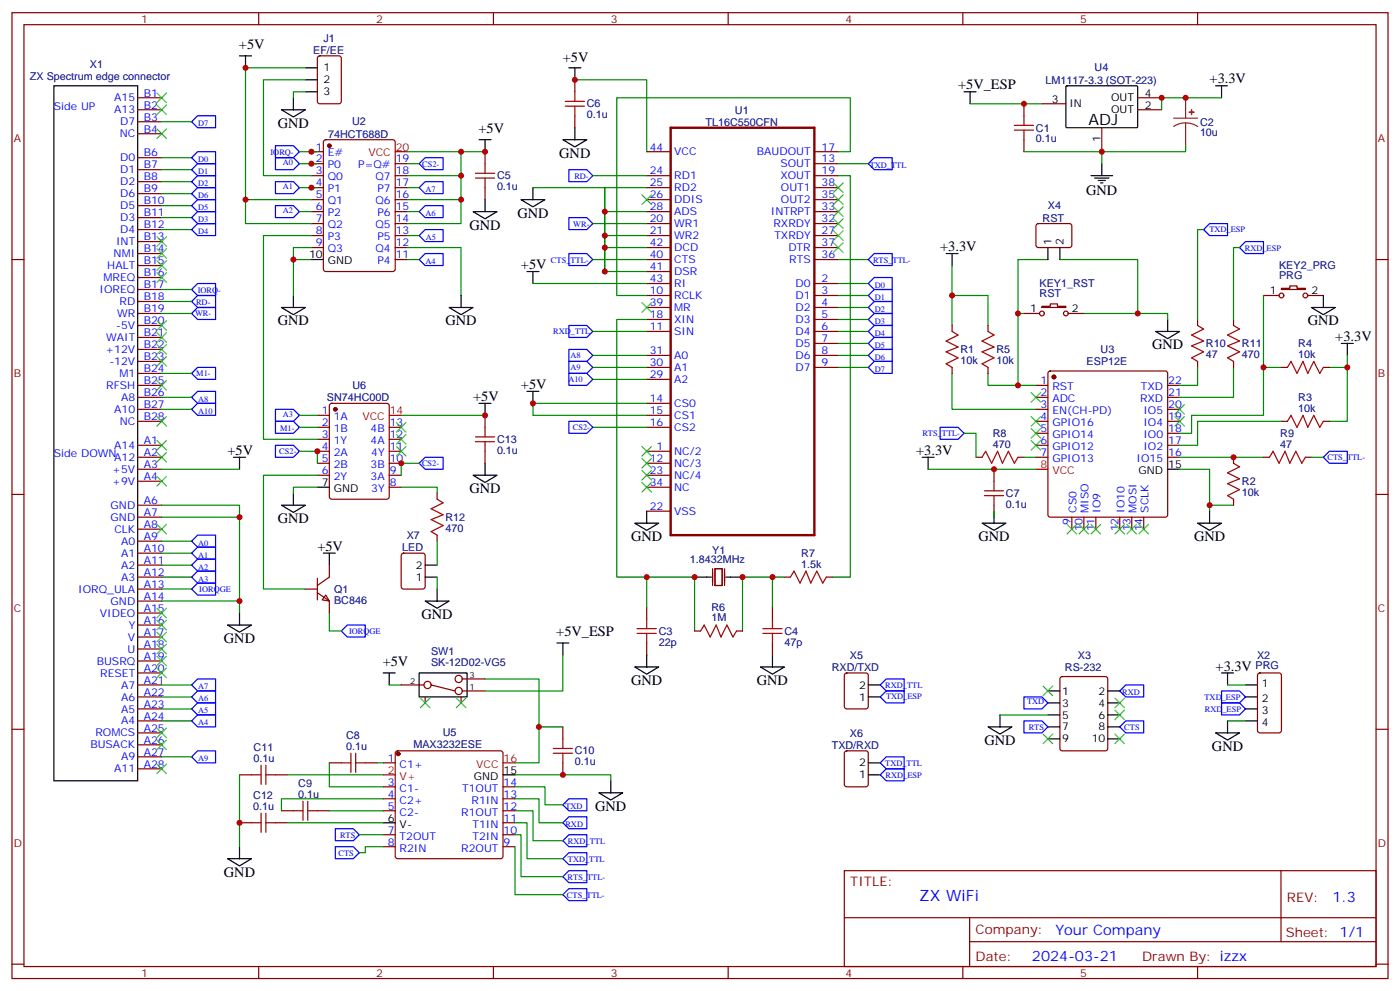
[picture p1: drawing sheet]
<svg xmlns="http://www.w3.org/2000/svg" width="412mm" height="292mm" viewBox="0 0 412 292" stroke-linecap="round" stroke-linejoin="round" font-family="sans-serif">
<g fill="none" stroke="#870000" stroke-width=".35">
<path d="M3.5 3.7h405.4v284.4h-405.4zM7.1 7.3h398.2v277.3h-398.2zM76.2 3.7v3.6M93.7 16.6l.5-.2h5.6l.7 .5v12.9l-.4 .7-5.9 .1-.7-.5v-13zM145.3 3.7v3.6M214.5 3.7v3.6M283.6 3.7v3.6M352.8 3.7v3.6M40.6 28.8h7M40.6 32.3h7M40.6 35.8h7M40.6 39.4h7"/>
<path d="M169.3 23.5v3.5M169.3 34.1v3.5M301.6 30.6v3.5M306.9 30.6h7.1M324.6 37.6v7.1M335.1 28.8h7.1M335.1 32.3h7.1M40.6 46.4h7M40.6 50h7M40.6 53.5h7M40.6 57h7M91.7 44.7h3.5"/>
<path d="M91.7 51.7h3.5M91.7 55.2h3.5M91.7 58.8h3.5M91.7 48.2h3.5M95.5 41.3l.5-.2h19.7l.7 .5v37.6l-.4 .7h-20l-.7-.4-.1-37.7zM116.4 51.7h3.5M116.4 55.2h3.5M116.4 58.8h3.5M116.4 48.2h3.5M142.9 44.7v3.5M142.9 55.2v3.6M190.5 44.7h7.1"/>
<path d="M190.5 51.7h7.1M190.5 55.2h7.1M190.5 58.8h7.1M239.9 44.7h7M239.9 51.7h7M239.9 55.2h7M239.9 58.8h7M239.9 48.2h7M301.6 41.1v3.6M3.5 76.4h3.6M40.6 60.5h7M40.6 64.1h7"/>
<path d="M40.6 67.6h7M40.6 71.1h7M40.6 74.6h7M40.6 78.2h7M91.7 62.3h3.5M91.7 65.8h3.5M91.7 69.4h3.5M91.7 72.9h3.5M116.4 76.4h3.5M116.4 62.3h3.5M116.4 65.8h3.5M116.4 69.4h3.5"/>
<path d="M116.4 72.9h3.5M190.5 76.4h7.1M190.5 62.3h7.1M190.5 65.8h7.1M190.5 69.4h7.1M190.5 72.9h7.1M190.5 79.9h7.1M239.9 76.4h7M239.9 62.3h7M239.9 65.8h7M239.9 69.4h7M239.9 72.9h7"/>
<path d="M305.4 66l.5-.2 9.4 .1 .4 .6v6l-.7 .4-9.4-.1-.4-.6v-5.7zM405.3 76.4h3.6M40.6 81.7h7M40.6 85.2h7M40.6 88.8h7M40.6 92.3h7M40.6 95.8h7M40.6 99.3h7M190.5 83.5h7.1M190.5 87h7.1M190.5 90.5h7.1M190.5 94.1h7.1"/>
<path d="M190.5 97.6h7.1M239.9 83.5h7M239.9 87h7M239.9 90.5h7M239.9 94.1h7M239.9 97.6h7M280.5 95.8v1.8M291 95.8v1.8M301.6 92.3h4.6M306.9 90.2h2.5v-.7h2.1v.7h2.5v.3h-7.1zM314.7 92.3h4.6M352.8 94.1v1.7"/>
<path d="M363.4 94.1v1.7M372.2 87h4.6M377.5 84.9h2.4v-.7h2.2v.7h2.4v.3h-7zM385.2 87h4.6M40.6 102.9h7M40.6 106.4h7M40.6 109.9h7M40.6 113.5h7M40.6 117h7M97.2 119l.5-.3h16.2l.7 .5 .1 27.1-.5 .6-16.5 .1-.6-.5-.1-27zM190.5 104.6h7.1M190.5 108.2h7.1"/>
<path d="M190.5 111.7h7.1M190.5 118.7h7.1M239.9 104.6h7M239.9 108.2h7M239.9 101.1h7M280.5 108.2v1.7M291 108.2v1.7M305.2 113.5h3.5M305.2 117h3.5M308.9 109.4l.5-.2h33.9l.5 .2 .2 .5v41.7l-.3 .5-.4 .2h-33.9l-.5-.3-.2-.4v-41.7zM344 113.5h3.5M344 117h3.5"/>
<path d="M352.8 106.4v1.8M363.4 106.4v1.8M377.5 108.2h1.7M389.8 108.2h1.8M40.6 120.5h7M40.6 124h7M40.6 131.1h7M40.6 134.6h7M40.6 138.1h7M93.5 122.3h3.5M93.5 125.8h3.5M93.5 132.9h3.5"/>
<path d="M93.5 136.4h3.5M93.5 139.9h3.5M93.5 129.3h3.5M114.7 125.8h3.5M114.7 132.9h3.5M114.7 136.4h3.5M114.7 139.9h3.5M114.7 129.3h3.5M142.9 122.3v3.5M142.9 132.9v3.5M190.5 122.3h7.1M190.5 125.8h7.1"/>
<path d="M190.5 132.9h7.1M190.5 136.4h7.1M190.5 139.9h7.1M287.5 134.6h1.8M292.8 138.1v3.6M299.9 134.6h1.7M305.2 120.5h3.5M305.2 124h3.5M305.2 131.1h3.5M305.2 134.6h3.5M305.2 127.6h3.5M344 120.5h3.5"/>
<path d="M344 124h3.5M344 131.1h3.5M344 134.6h3.5M344 127.6h3.5M363.4 134.6v1.8M372.2 134.6h1.7M377.5 124h1.7M384.5 134.6h1.8M389.8 124h1.8M3.5 145.6h3.6M40.6 141.7h7M40.6 148.7h7"/>
<path d="M40.6 152.3h7M40.6 155.8h7M40.6 159.3h7M114.7 143.4h3.5M128.8 145.2v1.8M128.8 157.6v1.7M190.5 143.4h7.1M190.5 150.5h7.1M292.8 148.7v3.6M315.7 152.3v3.5M319.3 152.3v3.5M322.8 152.3v3.5"/>
<path d="M329.8 152.3v3.5M333.4 152.3v3.5M336.9 152.3v3.5M363.4 147v1.7M405.3 145.6h3.6M40.6 162.8h7M40.6 166.4h7M40.6 169.9h7M40.6 173.4h7M40.6 177h7M90 173.4h3.5M93.5 174.5l3.5 2.5v3.5"/>
<path d="M93.5 170.3v6.3M96 175.2l1 1.8-2.1-.4zM97 166.4v3.5l-3.5 2.5M118.4 163l.5-.2h5.6l.7 .5v9.4l-.4 .7h-5.9l-.7-.4v-9.5zM190.5 178.7v3.5M209.9 167.4v5M210.6 167.4h2.1v5h-2.1zM213.4 167.4v5M227.5 178.7v3.5M231.1 169.9h1.7M243.4 169.9h1.8M40.6 180.5h7"/>
<path d="M40.6 184h7M40.6 187.5h7M40.6 191.1h7M40.6 194.6h7M40.6 198.1h7M136.2 199.9h6.7M190.5 189.3v3.5M204.6 185.8h1.8M217 185.8h1.7M227.5 189.3v3.5M248.9 198.3l.5-.2h5.7l.6 .5 .1 9.4-.5 .6-5.9 .1-.6-.5-.1-9.4zM312.4 199.4l.5-.2h12.7l.7 .4v20.7l-.4 .7-13 .1-.6-.5-.1-20.7z"/>
<path d="M370.7 198.3l.4-.2h5.7l.6 .5 .1 16.5-.5 .6-5.9 .1-.6-.5-.1-16.5zM3.5 214.7h3.6M40.6 201.6h7M40.6 205.2h7M40.6 208.7h7M40.6 212.2h7M40.6 215.8h7M40.6 219.3h7M118.2 201.6h6.7M125.2 205.2v1.7M127 201.6l7.1 1.8M135.8 205.2v1.7"/>
<path d="M136.2 203.4h6.7M165.8 214v3.5M405.3 214.7h3.6M40.6 222.8h7M40.6 226.3h7M70.6 228.1h3.5M81.1 228.1h3.6M82.9 238.7h3.5M93.5 238.7h3.5M97 224.6h3.5M107.6 224.6h3.5M112.9 224.6h3.5"/>
<path d="M112.9 231.6h3.5M112.9 235.2h3.5M112.9 238.7h3.5M116.7 221.3l.4-.2h30.4l.5 .2 .2 .5v30.3l-.3 .5-.4 .2h-30.4l-.5-.2-.2-.5v-30.3zM148.2 231.6h3.5M148.2 235.2h3.5M148.2 238.7h3.5M165.8 224.6v3.5M248.9 221.3l.5-.2h5.7l.6 .4 .1 9.4-.5 .7h-5.9l-.6-.4-.1-9.4zM70.6 242.2h3.5M81.1 242.2h3.6M112.9 245.7h3.5"/>
<path d="M112.9 249.3h3.5M148.2 245.7h3.5M148.2 249.3h3.5M148.2 242.2h3.5M248.7 256.3h156.6v28.3h-156.6zM377.3 256.4v20.8M248.7 270.2h156.5M285.6 277.2h119.6M285.6 270.2v14.1M3.5 283.8h3.6M76.2 284.6v3.5M145.3 284.6v3.5"/>
<path d="M214.5 284.6v3.5M283.6 284.6v3.5M352.8 284.6v3.5M405.3 283.8h3.6"/>
<circle cx="306.9" cy="92.3" r=".71"/>
<circle cx="314" cy="92.3" r=".71"/>
<circle cx="377.5" cy="87" r=".71"/>
<circle cx="384.5" cy="87" r=".71"/>
<circle cx="135.1" cy="199.9" r="1.06"/>
<circle cx="125.9" cy="201.6" r="1.06"/>
<circle cx="135.1" cy="203.4" r="1.06"/>
</g>
<path d="M197.6 37.6h42.3v120h-42.3z" fill="none" stroke="#870000" stroke-width=".71"/>
<g fill="none" stroke="#000" stroke-width=".35">
<path d="M70.6 16.4h3.5M72.3 16.4v3.6M90 20h3.5M167.6 20h3.5M169.3 20v3.5M15.9 25.3h24.7v204.6h-24.7zM82.9 32.3h7.1l-3.6 2.1zM86.4 28.8v3.5M90 27h3.5M90 23.5h3.5M169.3 37.6v3.5M284 27h3.5"/>
<path d="M285.8 27v3.6M314 25.4l.3-.1h20.7l.1 .3v11.8l-.3 .2-20.7-.1-.1-.2zM358.1 25.3h3.5M359.8 25.3v3.5M141.1 41.1h3.5M142.9 41.1v3.6M142.9 58.8v3.5M153.5 58.8h7l-3.5 2.1zM157 55.2v3.6M165.8 41.1h7.1l-3.6 2.2zM321.4 51.7h6.3M322.4 52.4h4.3"/>
<path d="M323.5 53.1h2.1M324.2 53.8h.7M324.6 48.2v3.5M91.7 76.4h3.5M139.3 62.3h7.1l-3.5 2.1zM155.2 79.9h3.5M157 79.9v3.6M278.7 74.6h3.5M280.5 74.6v3.6M308.7 72.9v3.5M312.2 72.9v3.5M82.9 90.5h7.1l-3.6 2.1z"/>
<path d="M86.4 87v3.5M132.3 90.5h7l-3.5 2.1zM135.8 87v3.5M340.4 97.6h7.1l-3.5 2.1zM344 94.1v3.5M386.3 90.5h7l-3.5 2.1zM389.8 87v3.5M141.1 118.7h3.5M142.9 118.7v3.6M155.2 115.2h3.5M157 115.2v3.5M395.1 101.1h3.5"/>
<path d="M396.9 101.1v3.5M68.8 134.6h3.5M70.6 134.6v3.5M139.3 139.9h7.1l-3.5 2.1zM142.9 136.4v3.5M271.6 134.6h3.6M273.4 134.6v3.5M344 138.1h3.5M82.9 148.7h7.1l-3.6 2.1zM86.4 145.2v3.5M93.5 143.4h3.5M187 154h7l-3.5 2.1z"/>
<path d="M190.5 150.5v3.5M289.3 154h7l-3.5 2.1zM292.8 150.5v3.5M352.8 154h7l-3.5 2.1zM356.3 150.5v3.5M95.2 162.8h3.6M97 162.8v3.6M125.2 177h7.1l-3.5 2.1zM125.2 169.9h3.6M125.2 166.4h3.6M128.8 173.4v3.6M204.6 169.9h4.9"/>
<path d="M213.8 169.9h4.9M67 184h7.1l-3.5 2.1zM70.6 180.5v3.5M112.9 198.1h3.5M114.7 198.1v3.5M123.5 198.1h14.1v7.1h-14.1zM164 189.3h3.6M165.8 189.3v3.5M187 196.4h7l-3.5 2.1zM190.5 192.8v3.6M224 196.4h7.1l-3.6 2.1zM227.5 192.8v3.6"/>
<path d="M359.8 198.1h3.6M361.6 198.1v3.5M255.8 201.6h3.5M255.8 205.2h3.5M291 214h7.1l-3.5 2.1zM294.6 210.5v3.5M308.7 203.4h3.5M308.7 206.9h3.5M308.7 210.5h3.5M308.7 214h3.5M308.7 217.5h3.5M326.3 203.4h3.5"/>
<path d="M326.3 206.9h3.5M326.3 210.5h3.5M326.3 214h3.5M326.3 217.5h3.5M358.1 215.8h7l-3.5 2.1zM361.6 212.2v3.6M366.9 201.6h3.5M366.9 205.2h3.5M366.9 208.7h3.5M366.9 212.2h3.5M148.2 228.1h3.5M176.4 233.4h7l-3.5 2.1z"/>
<path d="M179.9 229.9v3.5M255.8 228.1h3.5M255.8 224.6h3.5M67 252.8h7.1l-3.5 2.1zM70.6 249.3v3.5M112.9 242.2h3.5"/>
</g>
<g fill="none" stroke="#008700" stroke-width=".35">
<path d="M90 20h-17.7v38.8h19.4M47.6 35.8h8.8M90 23.5h-12.4v28.2h14.1M90 27h-3.6v1.8M169.3 23.5h21.2v21.2M285.8 30.6h21.1M359.8 28.8h-17.6v3.5M47.6 57h8.8M47.6 53.5h8.8M47.6 50h8.8M47.6 46.4h8.8M72.3 58.8v7h19.4"/>
<path d="M88.2 48.2h5.3M88.2 44.7h5.3M88.2 55.2h5.3M119.9 48.2h3.6M119.9 44.7h23M119.9 55.2h3.6M119.9 58.8h15.9M135.8 51.7v14.1h-15.9M135.8 44.7v7h-15.9M157 55.2h21.2v24.7M174.6 51.7h15.9M190.5 55.2h-12.3v7.1"/>
<path d="M246.9 44.7h3.6v-15.9h-68.8v58.2h8.8M246.9 51.7h3.6v118.2h-5.3M246.9 48.2h8.9M324.6 44.7v3.5M349.2 42.9v1.8h-47.6M47.6 67.6h8.8M47.6 64.1h8.8M47.6 60.5h8.8M88.2 62.3h3.5M91.7 76.4h-5.3v10.6M91.7 69.4h-14.1v59.9h15.9M91.7 72.9h-5.3v3.5"/>
<path d="M119.9 72.9h15.9v14.1M119.9 76.4h3.6M119.9 69.4h3.6M119.9 62.3h3.6M174.6 76.4h15.9M174.6 65.8h15.9M178.2 69.4h12.3M190.5 72.9h-12.3v7h12.3M190.5 62.3h-12.3v10.6M246.9 76.4h8.9M280.5 78.2v8.8M308.7 76.4h-8.8v15.9"/>
<path d="M312.2 76.4h22.9v15.9M354.5 67.6h-1.7v26.5M365.1 72.9h-1.7v21.2M47.6 85.2h8.8M47.6 88.8h8.8M47.6 92.3h8.8M157 83.5h33.5M174.6 97.6h15.9M190.5 94.1h-8.8v75.8h22.9v15.9M246.9 83.5h8.9M246.9 87h8.9M246.9 90.5h8.9"/>
<path d="M246.9 94.1h8.9M246.9 97.6h8.9M280.5 95.8v-8.8h10.5v8.8M301.6 92.3h-1.7v21.2M319.3 92.3h24.7v1.8M372.2 87v21.2M47.6 117h8.8M47.6 109.9h8.8M174.6 108.2h15.9M174.6 104.6h15.9M174.6 111.7h15.9M190.5 118.7h-33.5v3.6h33.5"/>
<path d="M246.9 108.2h8.9M246.9 101.1h8.9M246.9 104.6h8.9M280.5 109.9v10.6h24.7M291 109.9v3.6h14.2M352.8 108.2v5.3h-5.3M363.4 108.2v8.8h-15.9M377.5 108.2h-5.3v14.1h-21.2v5.3h-3.5M391.6 108.2h5.3M396.9 104.6v19.4h-5.3M47.6 138.1h23M47.6 120.5h8.8"/>
<path d="M88.2 132.9h5.3v3.5M88.2 125.8h5.3M88.2 122.3h5.3M93.5 139.9h-15.9v33.5h12.4M118.2 122.3h24.7M123.5 136.4h-5.3v3.5M174.6 125.8h15.9M273.4 138.1h31.8M284 127.6h3.5v7M301.6 134.6h3.6M347.5 138.1h8.8v12.4M347.5 134.6h24.7"/>
<path d="M377.5 124h-24.7v7.1h-5.3M386.3 134.6h3.5M47.6 148.7h23v3.6h-23M47.6 159.3h8.8M70.6 152.3v24.7h-23M93.5 143.4h-7.1v1.8M118.2 143.4h10.6v1.8M128.8 159.3v7.1M292.8 150.5v1.8M356.3 148.7h7.1M47.6 162.8h8.8M47.6 166.4h8.8"/>
<path d="M47.6 169.9h8.8M47.6 173.4h8.8M70.6 177v3.5M128.8 169.9v3.5M190.5 169.9v8.8M227.5 169.9v8.8M231.1 169.9h-12.4v15.9M97 180.5v5.3h3.5M142.9 199.9h15.8v24.7h-7M165.8 192.8v10.6h-22.9M47.6 212.2h8.8M47.6 201.6h8.8"/>
<path d="M47.6 205.2h8.8M47.6 208.7h8.8M114.7 201.6h3.5M158.7 214h7.1M294.6 210.5h14.1M361.6 212.2h5.3M361.6 201.6h5.3M47.6 222.8h8.8M70.6 228.1v21.2M84.7 228.1h28.2M97 224.6v7h15.9M97 238.7h15.9"/>
<path d="M111.1 224.6h1.8M112.9 235.2h-30v3.5M151.7 228.1h28.2v1.8M151.7 238.7h5.3v8.8h8.8M151.7 231.6h8.8v5.3h5.3M151.7 235.2h7v7h7.1M84.7 242.2h28.2M105.8 245.7h7.1M112.9 249.3h-5.3v1.7h-1.8M151.7 242.2h3.5v10.6h10.6M151.7 249.3v14.1h14.1M151.7 245.7h1.8v12.4h12.3"/>
</g>
<g fill="none" stroke="#3c3" stroke-width=".35">
<path d="M46.2 27.4l2.8 2.8M46.2 30.9l2.8 2.8M46.2 38l2.8 2.8M49 27.4l-2.8 2.8M49 30.9l-2.8 2.8M49 38l-2.8 2.8M189.1 57.4l2.8 2.8M191.9 57.4l-2.8 2.8M245.5 57.4l2.9 2.8M245.5 53.8l2.9 2.9M248.4 57.4l-2.9 2.8M248.4 53.8l-2.9 2.9"/>
<path d="M46.2 69.7l2.8 2.8M46.2 73.2l2.8 2.9M46.2 76.8l2.8 2.8M49 69.7l-2.8 2.8M49 73.2l-2.8 2.9M49 76.8l-2.8 2.8M245.5 60.9l2.9 2.8M245.5 64.4l2.9 2.8M245.5 67.9l2.9 2.9M245.5 71.5l2.9 2.8M248.4 60.9l-2.9 2.8M248.4 64.4l-2.9 2.8"/>
<path d="M248.4 67.9l-2.9 2.9M248.4 71.5l-2.9 2.8M46.2 80.3l2.8 2.8M46.2 94.4l2.8 2.8M46.2 97.9l2.8 2.9M49 80.3l-2.8 2.8M49 94.4l-2.8 2.8M49 97.9l-2.8 2.9M189.1 89.1l2.8 2.8M191.9 89.1l-2.8 2.8M46.2 101.5l2.8 2.8M46.2 105l2.8 2.8"/>
<path d="M46.2 112l2.8 2.9M49 101.5l-2.8 2.8M49 105l-2.8 2.8M49 112l-2.8 2.9M303.7 115.6l2.9 2.8M306.6 115.6l-2.9 2.8M346.1 119.1l2.8 2.8M348.9 119.1l-2.8 2.8M46.2 122.6l2.8 2.8M46.2 129.7l2.8 2.8M46.2 133.2l2.8 2.8M49 122.6l-2.8 2.8"/>
<path d="M49 129.7l-2.8 2.8M49 133.2l-2.8 2.8M116.8 124.4l2.8 2.8M116.8 127.9l2.8 2.8M116.8 131.4l2.8 2.9M119.6 124.4l-2.8 2.8M119.6 127.9l-2.8 2.8M119.6 131.4l-2.8 2.9M189.1 131.4l2.8 2.9M189.1 135l2.8 2.8M189.1 138.5l2.8 2.8M191.9 131.4l-2.8 2.9"/>
<path d="M191.9 135l-2.8 2.8M191.9 138.5l-2.8 2.8M303.7 129.7l2.9 2.8M303.7 126.2l2.9 2.8M303.7 122.6l2.9 2.8M306.6 129.7l-2.9 2.8M306.6 126.2l-2.9 2.8M306.6 122.6l-2.9 2.8M346.1 122.6l2.8 2.8M348.9 122.6l-2.8 2.8M46.2 140.3l2.8 2.8M46.2 154.4l2.8 2.8"/>
<path d="M49 140.3l-2.8 2.8M49 154.4l-2.8 2.8M189.1 142l2.8 2.9M191.9 142l-2.8 2.9M314.3 154.4l2.8 2.8M317.1 154.4l-2.8 2.8M317.9 154.4l2.8 2.8M320.7 154.4l-2.8 2.8M321.4 154.4l2.8 2.8M324.2 154.4l-2.8 2.8M328.4 154.4l2.9 2.8M331.3 154.4l-2.9 2.8"/>
<path d="M332 154.4l2.8 2.8M334.8 154.4l-2.8 2.8M335.5 154.4l2.8 2.8M338.3 154.4l-2.8 2.8M46.2 179.1l2.8 2.8M49 179.1l-2.8 2.8M46.2 182.6l2.8 2.8M46.2 186.1l2.8 2.8M46.2 189.7l2.8 2.8M46.2 193.2l2.8 2.8M46.2 196.7l2.8 2.8M49 182.6l-2.8 2.8"/>
<path d="M49 186.1l-2.8 2.8M49 189.7l-2.8 2.8M49 193.2l-2.8 2.8M49 196.7l-2.8 2.8M46.2 214.3l2.8 2.9M46.2 217.9l2.8 2.8M49 214.3l-2.8 2.9M49 217.9l-2.8 2.8M123.8 205.5l2.8 2.9M126.6 205.5l-2.8 2.9M134.4 205.5l2.8 2.9M137.2 205.5l-2.8 2.9"/>
<path d="M307.3 202l2.8 2.8M307.3 216.1l2.8 2.8M310.1 202l-2.8 2.8M310.1 216.1l-2.8 2.8M328.4 205.5l2.9 2.9M328.4 209.1l2.9 2.8M328.4 216.1l2.9 2.8M331.3 205.5l-2.9 2.9M331.3 209.1l-2.9 2.8M331.3 216.1l-2.9 2.8M46.2 224.9l2.8 2.9M49 224.9l-2.8 2.9"/>
</g>
<g fill="#870000" stroke="#870000" stroke-width=".35">
<circle cx="310.4" cy="111" r=".53"/>
<circle cx="117.3" cy="221.9" r=".53"/>
<circle cx="97" cy="42.9" r=".53"/>
<circle cx="98.8" cy="120.5" r=".53"/>
</g>
<path d="M116.4 44.7h3.5M114.7 122.3h3.5M305.2 138.1h3.5M112.9 228.1h3.5M148.2 224.6h3.5" fill="none" stroke="#f00" stroke-width=".35"/>
<g fill="none" stroke="#a10000" stroke-width=".35">
<path d="M166.5 31.3h5.7M166.5 29.8h5.7M169.3 27v2.8M169.3 31.3v2.8M298.8 38.3h5.6M298.8 36.9h5.6M301.6 34.1v2.8M301.6 38.3v2.8M140.1 52.4h5.6M140.1 51h5.6M142.9 48.2v2.8M142.9 52.4v2.8"/>
<path d="M280.5 97.6l1.7 1-3.5 1.8 3.5 1.8-3.5 1.4 3.5 1.7-3.5 1.8 1.8 1.1M291 97.6l1.8 1-3.5 1.8 3.5 1.8-3.5 1.4 3.5 1.7-3.5 1.8 1.7 1.1M352.8 95.8l1.7 1.1-3.5 1.7 3.5 1.8-3.5 1.4 3.5 1.8-3.5 1.7 1.8 1.1M363.4 95.8l1.7 1.1-3.5 1.7 3.5 1.8-3.5 1.4 3.5 1.8-3.5 1.7 1.8 1.1M379.2 108.2l1.1-1.8 1.8 3.5 1.7-3.5 1.4 3.5 1.8-3.5 1.8 3.5 1-1.7M140.1 130h5.6M140.1 128.6h5.6M142.9 125.8v2.8M142.9 130v2.9M289.3 134.6l1-1.7 1.8 3.5 1.8-3.5 1.4 3.5 1.7-3.5 1.8 3.5 1.1-1.8M363.4 136.4l1.7 1-3.5 1.8 3.5 1.8-3.5 1.4 3.5 1.7-3.5 1.8 1.8 1.1M373.9 134.6l1.1-1.7 1.8 3.5 1.7-3.5 1.4 3.5 1.8-3.5 1.8 3.5 1-1.8"/>
<path d="M379.2 124l1.1-1.7 1.8 3.5 1.7-3.5 1.4 3.5 1.8-3.5 1.8 3.5 1-1.8M128.8 147l1.7 1-3.5 1.8 3.5 1.8-3.5 1.4 3.5 1.7-3.5 1.8 1.8 1.1M290 145.9h5.6M290 144.5h5.6M292.8 141.7v2.8M292.8 145.9v2.8M232.8 169.9l1.1-1.8 1.8 3.6 1.7-3.6 1.4 3.6 1.8-3.6 1.8 3.6 1-1.8M187.7 186.5h5.6M187.7 185.1h5.6M190.5 182.2v2.9M190.5 186.5v2.8M206.4 185.8l1-1.8 1.8 3.5 1.8-3.5 1.4 3.5 1.7-3.5 1.8 3.5 1.1-1.7"/>
<path d="M224.7 186.5h5.7M224.7 185.1h5.7M227.5 182.2v2.9M227.5 186.5v2.8M165.8 217.5v2.8M74.1 228.1h2.8M76.9 225.3v5.6M76.9 239.4v5.6M78.3 225.3v5.6M78.3 239.4v5.6M78.3 228.1h2.8M86.4 238.7h2.9"/>
<path d="M89.3 235.9v5.6M90.7 235.9v5.6M90.7 238.7h2.8M100.5 224.6h2.9M103.4 221.8v5.6M104.8 221.8v5.6M104.8 224.6h2.8M163 221.8h5.6M163 220.3h5.6M165.8 221.8v2.8M74.1 242.2h2.8M78.3 242.2h2.8"/>
</g>
<path d="M345.7 34.8h7.1M349.2 36.2l-1.8 .2-1.7 .9M349.2 36.2l1.9 .2 1.7 .9M349.2 28.8v6M349.2 36.2v6.7" fill="none" stroke="#8c2424" stroke-width=".35"/>
<g fill="#8c2424" stroke="#8c2424" stroke-width=".35">
<path d="M350.3 33l1.4 .1z"/>
<path d="M351 32.3v1.4z"/>
</g>
<g fill="none" stroke="#00f" stroke-width=".35">
<path d="M56.4 35.8l1.8-1.7h5.3v3.5h-5.3zM56.4 57l1.8-1.8h5.3v3.6h-5.3zM56.4 53.5l1.8-1.8h5.3v3.5h-5.3zM56.4 50l1.8-1.8h5.3v3.5h-5.3zM56.4 46.4l1.8-1.7h5.3v3.5h-5.3zM81.1 53.5h5.3l1.8 1.7-1.8 1.8h-5.3zM81.1 46.4h5.3l1.8 1.8-1.8 1.8h-5.3zM81.1 42.9h5.3l1.8 1.8-1.8 1.7h-5.3zM123.5 48.2l1.7-1.8h5.3v3.6h-5.3zM123.5 55.2l1.7-1.7h5.3v3.5h-5.3zM167.6 50h5.3l1.7 1.7-1.7 1.8h-5.3zM255.8 48.2l1.7-1.8h5.3v3.6h-5.3z"/>
<path d="M56.4 67.6l1.8-1.8h5.3v3.6h-5.3zM56.4 64.1l1.8-1.8h5.3v3.5h-5.3zM56.4 60.5l1.8-1.7h5.3v3.5h-5.3zM81.1 60.5h5.3l1.8 1.8-1.8 1.8h-5.3zM123.5 76.4l1.7-1.8h5.3v3.6h-5.3zM123.5 69.4l1.7-1.8h5.3v3.5h-5.3zM123.5 62.3l1.7-1.8h5.3v3.6h-5.3zM167.6 74.6h5.3l1.7 1.8-1.7 1.8h-5.3zM167.6 64.1h5.3l1.7 1.7-1.7 1.8h-5.3zM255.8 76.4l1.7-1.8h5.3v3.6h-5.3zM354.5 67.6l1.8-1.8h5.3v3.6h-5.3zM365.1 72.9l1.8-1.8h5.3v3.5h-5.3z"/>
<path d="M56.4 85.2l1.8-1.7h5.3v3.5h-5.3zM56.4 88.8l1.8-1.8h5.3v3.5h-5.3zM58.2 90.5h5.3v3.6h-5.3l-1.8-1.8zM167.6 95.8h5.3l1.7 1.8-1.7 1.7h-5.3zM255.8 83.5l1.7-1.8h5.3v3.5h-5.3zM255.8 87l1.7-1.8h5.3v3.6h-5.3zM255.8 90.5l1.7-1.7h5.3v3.5h-5.3zM255.8 94.1l1.7-1.8h5.3v3.5h-5.3zM255.8 97.6l1.7-1.8h5.3v3.5h-5.3zM56.4 117l1.8-1.8h5.3v3.5h-5.3zM56.4 109.9l1.8-1.7h5.3v3.5h-5.3zM167.6 102.9h5.3l1.7 1.7-1.7 1.8h-5.3z"/>
<path d="M167.6 106.4h5.3l1.7 1.8-1.7 1.7h-5.3zM167.6 109.9h5.3l1.7 1.8-1.7 1.8h-5.3zM255.8 101.1l1.7-1.8h5.3v3.6h-5.3zM255.8 104.6l1.7-1.7h5.3v3.5h-5.3zM255.8 108.2l1.7-1.8h5.3v3.5h-5.3zM56.4 120.5l1.8-1.8h5.3v3.6h-5.3zM81.1 120.5h5.3l1.8 1.8-1.8 1.7h-5.3zM81.1 131.1h5.3l1.8 1.8-1.8 1.7h-5.3zM81.1 124h5.3l1.8 1.8-1.8 1.8h-5.3zM123.5 136.4l1.7-1.8h5.3v3.5h-5.3zM167.6 124h5.3l1.7 1.8-1.7 1.8h-5.3zM276.9 125.8h5.3l1.8 1.8-1.8 1.7h-5.3z"/>
<path d="M389.8 134.6l1.8-1.7h5.3v3.5h-5.3zM56.4 159.3l1.8-1.7h5.3v3.5h-5.3zM56.4 162.8l1.8-1.7h5.3v3.5h-5.3zM56.4 166.4l1.8-1.8h5.3v3.5h-5.3zM56.4 169.9l1.8-1.8h5.3v3.6h-5.3zM56.4 173.4l1.8-1.7h5.3v3.5h-5.3zM100.5 185.8l1.8-1.8h5.3v3.5h-5.3zM56.4 201.6l1.8-1.7h5.3v3.5h-5.3zM56.4 205.2l1.8-1.8h5.3v3.5h-5.3zM56.4 208.7l1.8-1.8h5.3v3.6h-5.3zM58.2 210.5h5.3v3.5h-5.3l-1.8-1.8zM259.3 201.6l1.8-1.7h5.2v3.5h-5.2z"/>
<path d="M259.3 205.2l1.8-1.8h5.2v3.5h-5.2zM301.6 205.2h5.3l1.8 1.7-1.8 1.8h-5.3zM301.6 212.2h5.3l1.8 1.8-1.8 1.8h-5.3zM329.8 203.4l1.8-1.8h5.3v3.6h-5.3zM329.8 214l1.8-1.8h5.3v3.6h-5.3zM359.8 203.4h5.3l1.8 1.8-1.8 1.7h-5.3zM359.8 206.9h5.3l1.8 1.8-1.8 1.8h-5.3zM56.4 222.8l1.8-1.7h5.3v3.5h-5.3zM165.8 236.9l1.8-1.7h5.3v3.5h-5.3zM259.3 224.6l1.8-1.8h5.2v3.5h-5.2zM259.3 228.1l1.8-1.8h5.2v3.6h-5.2zM98.8 249.3h5.3l1.7 1.7-1.7 1.8h-5.3z"/>
<path d="M98.8 244h5.3l1.7 1.7-1.7 1.8h-5.3zM165.8 247.5l1.8-1.8h5.3v3.6h-5.3zM165.8 252.8l1.8-1.8h5.3v3.6h-5.3zM165.8 258.1l1.8-1.8h5.3v3.6h-5.3zM165.8 242.2l1.8-1.7h5.3v3.5h-5.3zM167.6 261.6h5.3v3.5h-5.3l-1.8-1.7z"/>
</g>
<g fill="#c00">
<circle cx="70.6" cy="152.3" r=".88"/>
<circle cx="396.9" cy="108.2" r=".88"/>
<circle cx="299.9" cy="113.5" r=".88"/>
<circle cx="342.2" cy="28.8" r=".88"/>
<circle cx="349.3" cy="28.8" r=".88"/>
<circle cx="324.6" cy="44.7" r=".88"/>
<circle cx="178.2" cy="79.9" r=".88"/>
<circle cx="178.2" cy="72.9" r=".88"/>
<circle cx="178.2" cy="69.4" r=".88"/>
<circle cx="178.2" cy="62.3" r=".88"/>
<circle cx="70.6" cy="177" r=".88"/>
<circle cx="190.5" cy="169.9" r=".88"/>
<circle cx="204.6" cy="169.9" r=".88"/>
<circle cx="157" cy="118.7" r=".88"/>
<circle cx="218.7" cy="169.9" r=".88"/>
<circle cx="227.5" cy="169.9" r=".88"/>
<circle cx="169.3" cy="23.5" r=".88"/>
<circle cx="292.8" cy="138.1" r=".88"/>
<circle cx="165.8" cy="228.1" r=".88"/>
<circle cx="70.6" cy="242.2" r=".88"/>
<circle cx="363.4" cy="134.6" r=".88"/>
<circle cx="356.3" cy="148.7" r=".88"/>
<circle cx="372.2" cy="108.2" r=".88"/>
<circle cx="280.5" cy="87" r=".88"/>
<circle cx="301.6" cy="30.6" r=".88"/>
<circle cx="158.8" cy="214" r=".88"/>
<circle cx="299.9" cy="92.3" r=".88"/>
<circle cx="335.1" cy="92.3" r=".88"/>
<circle cx="91.7" cy="44.7" r=".88"/>
<circle cx="91.7" cy="48.2" r=".88"/>
<circle cx="91.7" cy="55.2" r=".88"/>
<circle cx="142.9" cy="44.7" r=".88"/>
<circle cx="135.8" cy="44.7" r=".88"/>
<circle cx="135.8" cy="51.7" r=".88"/>
<circle cx="135.8" cy="58.8" r=".88"/>
<circle cx="142.9" cy="122.3" r=".88"/>
<circle cx="86.4" cy="76.4" r=".88"/>
<circle cx="72.3" cy="58.8" r=".88"/>
<circle cx="93.5" cy="132.9" r=".88"/>
<circle cx="118.2" cy="136.4" r=".88"/>
<circle cx="72.3" cy="20" r=".88"/>
</g>
<text font-size="4.6" x="320.7" y="36.9">ADJ</text>
<text font-size="4.6" fill="#00f" x="270.8" y="265.4">ZX WiFi</text>
<g font-size="4.2">
<text x="70.4" y="14.4">+5V</text>
<text x="165.8" y="18.2">+5V</text>
<text x="282.2" y="26.3">+5V_ESP</text>
<text x="356.3" y="24.6">+3.3V</text>
<text x="81.8" y="37.6">GND</text>
<text x="140.9" y="39">+5V</text>
<text x="164.7" y="46.4">GND</text>
<text x="320" y="57.4">GND</text>
<text x="152.4" y="64.1">GND</text>
<text x="138.3" y="67.6">GND</text>
<text x="276.9" y="73.9">+3.3V</text>
<text x="153.5" y="79.2">+5V</text>
<text x="81.8" y="95.8">GND</text>
<text x="131.2" y="95.8">GND</text>
<text x="385.2" y="95.8">GND</text>
<text x="393.3" y="100.4">+3.3V</text>
<text x="339.4" y="102.9">GND</text>
<text x="139.3" y="118">+5V</text>
<text x="153.5" y="114.5">+5V</text>
<text x="67" y="133.9">+5V</text>
<text x="269.9" y="133.9">+3.3V</text>
<text x="138.3" y="145.2">GND</text>
<text x="81.8" y="154">GND</text>
<text x="185.9" y="159.3">GND</text>
<text x="288.2" y="159.3">GND</text>
<text x="351.7" y="159.3">GND</text>
<text x="93.5" y="162.1">+5V</text>
<text x="124.2" y="182.2">GND</text>
<text x="66" y="189.3">GND</text>
<text x="163.9" y="187.2">+5V_ESP</text>
<text x="112.7" y="196">+5V</text>
<text x="358.1" y="197.4">+3.3V</text>
<text x="185.9" y="201.6">GND</text>
<text x="223" y="201.6">GND</text>
<text x="290" y="219.3">GND</text>
<text x="357" y="221.1">GND</text>
<text x="175.3" y="238.7">GND</text>
<text x="66" y="258.1">GND</text>
</g>
<g font-size="4.2" fill="#00f">
<text x="392.5" y="265.6">1.3</text>
<text x="310.9" y="275.2">Your Company</text>
<text x="304" y="283">2024-03-21</text>
</g>
<g font-size="3.9" fill="#800">
<text x="250.5" y="260.9">TITLE:</text>
<text x="379.1" y="265.6">REV:</text>
<text x="287.4" y="275.1">Company:</text>
<text x="378.7" y="275.7">Sheet: 1/1</text>
<text x="287.4" y="282.8">Date:</text>
<text x="336.4" y="282.9">Drawn By: izzx</text>
</g>
<g font-size="3.2" fill="#800">
<text x="41.6" y="6.7">1</text>
<text x="110.8" y="6.7">2</text>
<text x="179.9" y="6.7">3</text>
<text x="249.1" y="6.7">4</text>
<text x="318.2" y="6.7">5</text>
<text x="4.1" y="41.8">A</text>
<text x="405.9" y="41.8">A</text>
<text x="4.1" y="111">B</text>
<text x="405.9" y="111">B</text>
<text x="4.1" y="180.1">C</text>
<text x="405.9" y="180.1">C</text>
<text x="4.1" y="249.3">D</text>
<text x="405.9" y="249.3">D</text>
<text x="41.6" y="287.5">1</text>
<text x="110.8" y="287.5">2</text>
<text x="179.9" y="287.5">3</text>
<text x="249.1" y="287.5">4</text>
<text x="318.2" y="287.5">5</text>
</g>
<g font-size="3.2" fill="#000080">
<text x="92.3" y="15.8">EF/EE</text>
<text x="95.3" y="12.3">J1</text>
<text x="8.8" y="23.5">ZX Spectrum edge connector</text>
<text x="26.5" y="20">X1</text>
<text x="322.5" y="20.8">U4</text>
<text x="308" y="24.6">LM1117-3.3 (SOT-223)</text>
<text x="172.9" y="34.8">0.1u</text>
<text x="172.9" y="31.6">C6</text>
<text x="216.5" y="33.6">U1</text>
<text x="96.7" y="40.5">74HCT688D</text>
<text x="103.7" y="36.9">U2</text>
<text x="207.8" y="37">TL16C550CFN</text>
<text x="305.2" y="41.9">0.1u</text>
<text x="305.2" y="38.8">C1</text>
<text x="353.5" y="40.2">10u</text>
<text x="353.5" y="37">C2</text>
<text x="146.4" y="52.8">C5</text>
<text x="146.4" y="56">0.1u</text>
<text x="307.1" y="65.2">RST</text>
<text x="308.7" y="61.6">X4</text>
<text x="376.8" y="82.2">PRG</text>
<text x="376.8" y="79.1">KEY2_PRG</text>
<text x="306.2" y="87.5">RST</text>
<text x="306.2" y="84.3">KEY1_RST</text>
<text x="282.9" y="107.2">10k</text>
<text x="282.9" y="104">R1</text>
<text x="293.5" y="107.2">10k</text>
<text x="293.5" y="104">R5</text>
<text x="320.1" y="107.6">ESP12E</text>
<text x="324.2" y="104">U3</text>
<text x="355.2" y="105.4">47</text>
<text x="355.2" y="102.3">R10</text>
<text x="365.8" y="105.4">470</text>
<text x="365.8" y="102.3">R11</text>
<text x="382.4" y="105.3">10k</text>
<text x="382.4" y="102.2">R4</text>
<text x="96.3" y="118.1">SN74HC00D</text>
<text x="103.8" y="114.5">U6</text>
<text x="382.4" y="118">R3</text>
<text x="382.4" y="121.2">10k</text>
<text x="146.4" y="130.4">C13</text>
<text x="292.5" y="131.8">470</text>
<text x="292.5" y="128.6">R8</text>
<text x="377.1" y="131.8">47</text>
<text x="377.1" y="128.6">R9</text>
<text x="146.4" y="133.6">0.1u</text>
<text x="365.8" y="142.8">R2</text>
<text x="296.3" y="149.4">0.1u</text>
<text x="296.3" y="146.3">C7</text>
<text x="365.8" y="146">10k</text>
<text x="131.2" y="153.4">R12</text>
<text x="119.8" y="158.7">X7</text>
<text x="131.2" y="156.6">470</text>
<text x="118.5" y="162.2">LED</text>
<text x="203.2" y="165.8">1.8432MHz</text>
<text x="209.8" y="163.2">Y1</text>
<text x="236" y="167.1">1.5k</text>
<text x="236" y="163.9">R7</text>
<text x="98.4" y="177.7">BC846</text>
<text x="98.4" y="174.6">Q1</text>
<text x="209.6" y="179.8">R6</text>
<text x="209.6" y="183">1M</text>
<text x="194" y="190.1">22p</text>
<text x="194" y="186.9">C3</text>
<text x="231.1" y="190.1">47p</text>
<text x="231.1" y="186.9">C4</text>
<text x="127" y="196">SK-12D02-VG5</text>
<text x="127" y="192.7">SW1</text>
<text x="245" y="197.5">RXD/TXD</text>
<text x="250.3" y="194">X5</text>
<text x="313.7" y="197.5">RS-232</text>
<text x="317.5" y="193.9">X3</text>
<text x="369.8" y="197.1">PRG</text>
<text x="370.3" y="194.1">X2</text>
<text x="74.7" y="221">C11</text>
<text x="102" y="220.7">0.1u</text>
<text x="102" y="217.5">C8</text>
<text x="121.8" y="220.3">MAX3232ESE</text>
<text x="130.4" y="216.8">U5</text>
<text x="245" y="220.4">TXD/RXD</text>
<text x="250.3" y="216.9">X6</text>
<text x="74.7" y="224.2">0.1u</text>
<text x="169.3" y="225.3">0.1u</text>
<text x="169.3" y="222.1">C10</text>
<text x="87.9" y="231.6">C9</text>
<text x="74.6" y="238.3">0.1u</text>
<text x="74.6" y="235.1">C12</text>
<text x="87.9" y="234.8">0.1u</text>
</g>
<g font-size="3.2">
<text x="95.2" y="21">1</text>
<text x="95.2" y="28.1">3</text>
<text x="95.2" y="24.6">2</text>
<text x="327.3" y="29.8">OUT</text>
<text x="337.3" y="28.4">4</text>
<text x="309.8" y="30.2">3</text>
<text x="315" y="31.6">IN</text>
<text x="327.3" y="33.4">OUT</text>
<text x="337.3" y="32">2</text>
<text x="324.2" y="41.7" transform="rotate(-90 324.2 41.7)">1</text>
<text x="91" y="76.1">10</text>
<text x="96.6" y="77.8">GND</text>
<text x="309.7" y="72.2" transform="rotate(-90 309.7 72.2)">1</text>
<text x="313.3" y="72.2" transform="rotate(-90 313.3 72.2)">2</text>
<text x="374" y="86.6">1</text>
<text x="386.3" y="86.6">2</text>
<text x="303.5" y="91.9">1</text>
<text x="315.7" y="91.9">2</text>
<text x="344.1" y="137.8">15</text>
<text x="94.8" y="143.1">7</text>
<text x="335.4" y="139.6">GND</text>
<text x="98.3" y="144.9">GND</text>
<text x="122.5" y="167.4">2</text>
<text x="122.5" y="171">1</text>
<text x="253" y="202.7">2</text>
<text x="371.7" y="202.4">1</text>
<text x="253" y="206.2">1</text>
<text x="312.9" y="204.5">1</text>
<text x="312.9" y="208">3</text>
<text x="323.6" y="204.5">2</text>
<text x="323.6" y="208">4</text>
<text x="371.7" y="206.6">2</text>
<text x="312.9" y="211.5">5</text>
<text x="312.9" y="215.1">7</text>
<text x="323.6" y="211.5">6</text>
<text x="323.6" y="215.1">8</text>
<text x="371.7" y="210.1">3</text>
<text x="371.7" y="213.6">4</text>
<text x="312.9" y="218.6">9</text>
<text x="321.6" y="218.6">10</text>
<text x="148.3" y="227.8">15</text>
<text x="253" y="225.6">2</text>
<text x="139.6" y="229.5">GND</text>
<text x="253" y="229.2">1</text>
<text x="114.2" y="241.9">6</text>
<text x="117.7" y="243.6">V-</text>
</g>
<g font-size="3.2" fill="#00f">
<text x="33.7" y="29.8">A15</text>
<text x="42.3" y="28.4">B1</text>
<text x="15.9" y="32.3">Side UP</text>
<text x="33.7" y="33.4">A13</text>
<text x="42.3" y="32">B2</text>
<text x="42.3" y="35.5">B3</text>
<text x="35.3" y="40.4">NC</text>
<text x="35.4" y="36.9">D7</text>
<text x="42.3" y="39">B4</text>
<text x="35.4" y="47.5">D0</text>
<text x="42.3" y="46.1">B6</text>
<text x="93.1" y="44.3">1</text>
<text x="93.1" y="47.8">2</text>
<text x="96.6" y="46.1">E#</text>
<text x="116.6" y="47.8">19</text>
<text x="191.4" y="44.3">44</text>
<text x="198.6" y="45.7">VCC</text>
<text x="222.9" y="45.7">BAUDOUT</text>
<text x="242" y="44.3">17</text>
<text x="242" y="47.8">13</text>
<text x="35.4" y="51">D1</text>
<text x="42.3" y="49.6">B7</text>
<text x="42.3" y="53.1">B8</text>
<text x="93.1" y="51.4">3</text>
<text x="96.6" y="49.6">P0</text>
<text x="96.6" y="53.1">Q0</text>
<text x="105.5" y="49.6">P=Q#</text>
<text x="110.6" y="53.1">Q7</text>
<text x="116.6" y="51.4">18</text>
<text x="191.4" y="51.4">24</text>
<text x="198.6" y="52.8">RD1</text>
<text x="229.9" y="52.8">XOUT</text>
<text x="229.9" y="49.2">SOUT</text>
<text x="242" y="51.4">19</text>
<text x="35.4" y="54.5">D2</text>
<text x="35.4" y="58.1">D6</text>
<text x="42.3" y="56.7">B9</text>
<text x="93.1" y="54.9">4</text>
<text x="93.1" y="58.4">5</text>
<text x="96.6" y="56.7">P1</text>
<text x="111.2" y="56.7">P7</text>
<text x="116.6" y="58.4">16</text>
<text x="116.6" y="54.9">17</text>
<text x="191.4" y="54.9">25</text>
<text x="191.4" y="58.4">26</text>
<text x="198.6" y="56.3">RD2</text>
<text x="198.6" y="59.8">DDIS</text>
<text x="230" y="56.3">OUT1</text>
<text x="230" y="59.8">OUT2</text>
<text x="242" y="54.9">38</text>
<text x="242" y="58.4">35</text>
<text x="35.4" y="61.6">D5</text>
<text x="35.4" y="65.1">D3</text>
<text x="42.3" y="60.2">B10</text>
<text x="42.3" y="63.7">B11</text>
<text x="93.1" y="61.9">6</text>
<text x="93.1" y="65.5">7</text>
<text x="96.6" y="60.2">Q1</text>
<text x="96.6" y="63.7">P2</text>
<text x="110.6" y="60.2">Q6</text>
<text x="111.2" y="63.7">P6</text>
<text x="116.6" y="65.5">14</text>
<text x="116.6" y="61.9">15</text>
<text x="191.4" y="61.9">28</text>
<text x="191.4" y="65.5">20</text>
<text x="198.6" y="63.4">ADS</text>
<text x="227.1" y="63.4">INTRPT</text>
<text x="242" y="61.9">33</text>
<text x="242" y="65.5">32</text>
<text x="35.4" y="68.7">D4</text>
<text x="42.3" y="67.2">B12</text>
<text x="42.3" y="70.8">B13</text>
<text x="93.1" y="69">8</text>
<text x="96.6" y="67.2">Q2</text>
<text x="96.6" y="70.8">P3</text>
<text x="110.6" y="67.2">Q5</text>
<text x="111.2" y="70.8">P5</text>
<text x="116.6" y="69">13</text>
<text x="191.4" y="69">21</text>
<text x="198.6" y="66.9">WR1</text>
<text x="198.6" y="70.4">WR2</text>
<text x="227.8" y="66.9">RXRDY</text>
<text x="228.1" y="70.4">TXRDY</text>
<text x="242" y="69">27</text>
<text x="33.5" y="75.7">NMI</text>
<text x="34.2" y="72.2">INT</text>
<text x="42.3" y="74.3">B14</text>
<text x="42.3" y="77.8">B15</text>
<text x="93.1" y="72.5">9</text>
<text x="96.6" y="74.3">Q3</text>
<text x="110.6" y="74.3">Q4</text>
<text x="111.2" y="77.8">P4</text>
<text x="116.6" y="76.1">11</text>
<text x="116.6" y="72.5">12</text>
<text x="191.4" y="72.5">42</text>
<text x="191.4" y="76.1">40</text>
<text x="198.6" y="73.9">DCD</text>
<text x="198.6" y="77.5">CTS</text>
<text x="232.2" y="73.9">DTR</text>
<text x="232.5" y="77.5">RTS</text>
<text x="242" y="72.5">37</text>
<text x="242" y="76.1">36</text>
<text x="30.5" y="82.8">MREQ</text>
<text x="31.6" y="79.2">HALT</text>
<text x="42.3" y="81.4">B16</text>
<text x="191.4" y="79.6">41</text>
<text x="191.4" y="83.1">43</text>
<text x="198.6" y="81">DSR</text>
<text x="242" y="83.1">2</text>
<text x="29.3" y="86.3">IOREQ</text>
<text x="35.2" y="89.8">RD</text>
<text x="42.3" y="84.9">B17</text>
<text x="42.3" y="88.4">B18</text>
<text x="191.4" y="86.6">10</text>
<text x="198.6" y="84.5">RI</text>
<text x="198.6" y="88.1">RCLK</text>
<text x="234.4" y="84.5">D0</text>
<text x="234.4" y="88.1">D1</text>
<text x="242" y="86.6">3</text>
<text x="34.5" y="93.3">WR</text>
<text x="42.3" y="91.9">B19</text>
<text x="42.3" y="95.5">B20</text>
<text x="191.4" y="90.2">39</text>
<text x="191.4" y="93.7">18</text>
<text x="198.6" y="91.6">MR</text>
<text x="198.6" y="95.1">XIN</text>
<text x="234.4" y="91.6">D2</text>
<text x="234.4" y="95.1">D3</text>
<text x="242" y="90.2">4</text>
<text x="242" y="93.7">5</text>
<text x="31.3" y="100.4">WAIT</text>
<text x="34.2" y="96.9">-5V</text>
<text x="42.3" y="99">B21</text>
<text x="191.4" y="97.2">11</text>
<text x="198.6" y="98.6">SIN</text>
<text x="234.4" y="98.6">D4</text>
<text x="242" y="97.2">6</text>
<text x="242" y="100.8">7</text>
<text x="31.1" y="103.9">+12V</text>
<text x="32.2" y="107.5">-12V</text>
<text x="42.3" y="102.5">B22</text>
<text x="42.3" y="106">B23</text>
<text x="191.4" y="104.3">31</text>
<text x="191.4" y="107.8">30</text>
<text x="198.6" y="105.7">A0</text>
<text x="234.4" y="102.2">D5</text>
<text x="234.4" y="105.7">D6</text>
<text x="242" y="104.3">8</text>
<text x="242" y="107.8">9</text>
<text x="35.2" y="111">M1</text>
<text x="42.3" y="109.6">B24</text>
<text x="42.3" y="113.1">B25</text>
<text x="191.4" y="111.3">29</text>
<text x="198.6" y="109.2">A1</text>
<text x="198.6" y="112.7">A2</text>
<text x="234.4" y="109.2">D7</text>
<text x="306.5" y="113.1">1</text>
<text x="344.1" y="113.1">22</text>
<text x="31.3" y="114.5">RFSH</text>
<text x="35.7" y="118">A8</text>
<text x="42.3" y="116.6">B26</text>
<text x="191.4" y="118.4">14</text>
<text x="198.6" y="119.8">CS0</text>
<text x="306.5" y="116.6">2</text>
<text x="310" y="114.9">RST</text>
<text x="310" y="118.4">ADC</text>
<text x="335.8" y="118.4">RXD</text>
<text x="336.1" y="114.9">TXD</text>
<text x="344.1" y="116.6">21</text>
<text x="33.7" y="121.6">A10</text>
<text x="35.3" y="125.1">NC</text>
<text x="42.3" y="120.2">B27</text>
<text x="42.3" y="123.7">B28</text>
<text x="94.8" y="121.9">1</text>
<text x="94.8" y="125.4">2</text>
<text x="98.3" y="123.7">1A</text>
<text x="114.8" y="125.4">13</text>
<text x="191.4" y="121.9">15</text>
<text x="191.4" y="125.4">16</text>
<text x="198.6" y="123.3">CS1</text>
<text x="306.5" y="120.2">3</text>
<text x="306.5" y="123.7">4</text>
<text x="310" y="121.9">EN(CH-PD)</text>
<text x="310" y="125.4">GPIO16</text>
<text x="336.8" y="125.4">IO4</text>
<text x="336.8" y="121.9">IO5</text>
<text x="344.1" y="123.7">19</text>
<text x="344.1" y="120.2">20</text>
<text x="42.3" y="130.7">A1</text>
<text x="94.8" y="129">3</text>
<text x="98.3" y="127.2">1B</text>
<text x="98.3" y="130.7">1Y</text>
<text x="109.2" y="127.2">4B</text>
<text x="109.2" y="130.7">4A</text>
<text x="114.8" y="129">12</text>
<text x="198.6" y="126.9">CS2</text>
<text x="306.5" y="127.2">5</text>
<text x="306.5" y="130.7">6</text>
<text x="310" y="129">GPIO14</text>
<text x="336.8" y="129">IO0</text>
<text x="344.1" y="130.7">17</text>
<text x="344.1" y="127.2">18</text>
<text x="15.9" y="134.6">Side DOWN</text>
<text x="33.7" y="132.2">A14</text>
<text x="33.7" y="135.7">A12</text>
<text x="42.3" y="134.3">A2</text>
<text x="42.3" y="137.8">A3</text>
<text x="94.8" y="132.5">4</text>
<text x="94.8" y="136">5</text>
<text x="98.3" y="134.3">2A</text>
<text x="98.3" y="137.8">2B</text>
<text x="109.2" y="137.8">3B</text>
<text x="109.4" y="134.3">4Y</text>
<text x="114.8" y="136">10</text>
<text x="114.8" y="132.5">11</text>
<text x="191.4" y="136">12</text>
<text x="193.4" y="132.5">1</text>
<text x="198.6" y="133.9">NC/2</text>
<text x="198.6" y="137.4">NC/3</text>
<text x="306.5" y="134.3">7</text>
<text x="310" y="132.5">GPIO12</text>
<text x="310" y="136">GPIO13</text>
<text x="334.8" y="136">IO15</text>
<text x="336.8" y="132.5">IO2</text>
<text x="344.1" y="134.3">16</text>
<text x="33.1" y="139.2">+5V</text>
<text x="33.1" y="142.7">+9V</text>
<text x="42.3" y="141.3">A4</text>
<text x="94.8" y="139.6">6</text>
<text x="98.3" y="141.3">2Y</text>
<text x="109.2" y="141.3">3A</text>
<text x="114.8" y="143.1">8</text>
<text x="114.8" y="139.6">9</text>
<text x="191.4" y="139.6">23</text>
<text x="191.4" y="143.1">34</text>
<text x="198.6" y="141">NC/4</text>
<text x="32.6" y="149.8">GND</text>
<text x="42.3" y="148.4">A6</text>
<text x="109.4" y="144.9">3Y</text>
<text x="198.6" y="144.5">NC</text>
<text x="32.6" y="153.3">GND</text>
<text x="42.3" y="151.9">A7</text>
<text x="42.3" y="155.4">A8</text>
<text x="191.4" y="150.1">22</text>
<text x="198.6" y="151.6">VSS</text>
<text x="315.4" y="154.4" transform="rotate(-90 315.4 154.4)">9</text>
<text x="317.1" y="151" transform="rotate(-90 317.1 151)">CS0</text>
<text x="320.7" y="151" transform="rotate(-90 320.7 151)">MISO</text>
<text x="324.2" y="151" transform="rotate(-90 324.2 151)">IO9</text>
<text x="331.3" y="151" transform="rotate(-90 331.3 151)">IO10</text>
<text x="334.8" y="151" transform="rotate(-90 334.8 151)">MOSI</text>
<text x="338.3" y="151" transform="rotate(-90 338.3 151)">SCLK</text>
<text x="33.7" y="156.8">CLK</text>
<text x="35.7" y="160.4">A0</text>
<text x="42.3" y="159">A9</text>
<text x="318.9" y="156.5" transform="rotate(-90 318.9 156.5)">10</text>
<text x="322.4" y="156.5" transform="rotate(-90 322.4 156.5)">11</text>
<text x="329.5" y="156.5" transform="rotate(-90 329.5 156.5)">12</text>
<text x="333" y="156.5" transform="rotate(-90 333 156.5)">13</text>
<text x="336.5" y="156.5" transform="rotate(-90 336.5 156.5)">14</text>
<text x="35.7" y="163.9">A1</text>
<text x="35.7" y="167.4">A2</text>
<text x="42.3" y="162.5">A10</text>
<text x="42.3" y="166">A11</text>
<text x="35.7" y="171">A3</text>
<text x="42.3" y="169.5">A12</text>
<text x="42.3" y="173.1">A13</text>
<text x="23.1" y="174.5">IORQ_ULA</text>
<text x="32.6" y="178">GND</text>
<text x="42.3" y="176.6">A14</text>
<text x="29.4" y="181.5">VIDEO</text>
<text x="37.9" y="185.1">Y</text>
<text x="42.3" y="180.1">A15</text>
<text x="42.3" y="183.7">A16</text>
<text x="37.7" y="188.6">V</text>
<text x="42.3" y="187.2">A17</text>
<text x="42.3" y="190.7">A18</text>
<text x="28.5" y="195.7">BUSRQ</text>
<text x="37.5" y="192.1">U</text>
<text x="42.3" y="194.2">A19</text>
<text x="42.3" y="197.8">A20</text>
<text x="29.5" y="199.2">RESET</text>
<text x="35.7" y="202.7">A7</text>
<text x="42.3" y="201.3">A21</text>
<text x="35.7" y="206.2">A6</text>
<text x="35.7" y="209.8">A5</text>
<text x="42.3" y="204.8">A22</text>
<text x="42.3" y="208.4">A23</text>
<text x="35.7" y="213.3">A4</text>
<text x="42.3" y="211.9">A24</text>
<text x="42.3" y="215.4">A25</text>
<text x="26.6" y="220.3">BUSACK</text>
<text x="28.1" y="216.8">ROMCS</text>
<text x="42.3" y="218.9">A26</text>
<text x="33.7" y="227.4">A11</text>
<text x="35.7" y="223.9">A9</text>
<text x="42.3" y="222.5">A27</text>
<text x="42.3" y="226">A28</text>
<text x="114.2" y="224.2">1</text>
<text x="117.7" y="226">C1+</text>
<text x="114.2" y="231.3">3</text>
<text x="117.7" y="233">C1-</text>
<text x="136.1" y="233">T1OUT</text>
<text x="148.3" y="231.3">14</text>
<text x="114.2" y="234.8">4</text>
<text x="114.2" y="238.3">5</text>
<text x="117.7" y="236.6">C2+</text>
<text x="138.9" y="236.6">R1IN</text>
<text x="148.3" y="238.3">12</text>
<text x="148.3" y="234.8">13</text>
<text x="114.2" y="245.4">7</text>
<text x="117.7" y="240.1">C2-</text>
<text x="135.9" y="240.1">R1OUT</text>
<text x="139.2" y="243.6">T1IN</text>
<text x="148.3" y="245.4">10</text>
<text x="148.3" y="241.9">11</text>
<text x="114.2" y="248.9">8</text>
<text x="117.7" y="247.2">T2OUT</text>
<text x="117.7" y="250.7">R2IN</text>
<text x="135.9" y="250.7">R2OUT</text>
<text x="139.2" y="247.2">T2IN</text>
<text x="148.3" y="248.9">9</text>
</g>
<g font-size="3.2" fill="#f00">
<text x="108.5" y="46.1">VCC</text>
<text x="116.6" y="44.3">20</text>
<text x="106.7" y="123.7">VCC</text>
<text x="114.8" y="121.9">14</text>
<text x="306.5" y="137.8">8</text>
<text x="310" y="139.6">VCC</text>
<text x="114.2" y="227.8">2</text>
<text x="140.3" y="226">VCC</text>
<text x="148.3" y="224.2">16</text>
<text x="117.7" y="229.5">V+</text>
</g>
<g font-size="2.5" fill="#00f">
<text x="58.4" y="37.1">D7</text>
<text x="58.4" y="47.7">D0</text>
<text x="79.7" y="45.5">IORQ-</text>
<text x="58.4" y="51.3">D1</text>
<text x="83.3" y="48.6">A0</text>
<text x="124.3" y="49.1">CS2-</text>
<text x="169.2" y="52.6">RD-</text>
<text x="256.2" y="49.4">TXD_TTL</text>
<text x="58.4" y="58.3">D6</text>
<text x="58.4" y="54.8">D2</text>
<text x="83.3" y="55.7">A1</text>
<text x="125.3" y="56.6">A7</text>
<text x="58.4" y="65.4">D3</text>
<text x="58.4" y="61.8">D5</text>
<text x="83.3" y="62.8">A2</text>
<text x="125.3" y="63.7">A6</text>
<text x="58.4" y="68.9">D4</text>
<text x="125.4" y="70.7">A5</text>
<text x="168.8" y="66.7">WR-</text>
<text x="356.2" y="68.3">TXD_ESP</text>
<text x="125.3" y="77.8">A4</text>
<text x="162.3" y="77.3">CTS_TTL-</text>
<text x="257.2" y="77.3">RTS_TTL-</text>
<text x="366.7" y="73.8">RXD_ESP</text>
<text x="57.7" y="89.6">RD-</text>
<text x="58.2" y="86.1">IORQ-</text>
<text x="257.7" y="84.8">D0</text>
<text x="257.7" y="88.3">D1</text>
<text x="57.5" y="93.2">WR-</text>
<text x="257.7" y="91.8">D2</text>
<text x="257.7" y="95.4">D3</text>
<text x="162.9" y="98.5">RXD_TTL</text>
<text x="257.7" y="98.9">D4</text>
<text x="168" y="105.5">A8</text>
<text x="257.7" y="102.4">D5</text>
<text x="257.7" y="105.9">D6</text>
<text x="57.8" y="110.8">M1-</text>
<text x="167.4" y="112.6">A10</text>
<text x="168" y="109">A9</text>
<text x="257.7" y="109.5">D7</text>
<text x="58.4" y="118.3">A8</text>
<text x="58.4" y="121.8">A10</text>
<text x="83.3" y="122.7">A3</text>
<text x="82.5" y="126.8">M1-</text>
<text x="168.7" y="126.7">CS2-</text>
<text x="271.7" y="128.5">RTS_TTL-</text>
<text x="82.3" y="133.8">CS2-</text>
<text x="124.3" y="137.3">CS2-</text>
<text x="391" y="135.5">CTS_TTL-</text>
<text x="58.4" y="160.6">A0</text>
<text x="58.4" y="164.1">A1</text>
<text x="58.4" y="167.7">A2</text>
<text x="58.4" y="171.2">A3</text>
<text x="58.7" y="174.3">IORQGE</text>
<text x="102.8" y="186.7">IORQGE</text>
<text x="58.4" y="203">A7</text>
<text x="260.8" y="202.5">RXD_TTL</text>
<text x="58.4" y="206.5">A6</text>
<text x="261" y="205.9">TXD_ESP</text>
<text x="302.5" y="207.4">TXD</text>
<text x="330.6" y="204.7">RXD</text>
<text x="354.8" y="206.1">TXD_ESP</text>
<text x="354.9" y="209.6">RXD_ESP</text>
<text x="58.4" y="210">A5</text>
<text x="58.4" y="213.5">A4</text>
<text x="303" y="214.9">RTS</text>
<text x="331.2" y="214.8">CTS</text>
<text x="58.4" y="224.1">A9</text>
<text x="260.8" y="225.5">TXD_TTL</text>
<text x="260.8" y="229">RXD_ESP</text>
<text x="166.5" y="238.2">TXD</text>
<text x="166.5" y="243.5">RXD</text>
<text x="99.7" y="252">CTS</text>
<text x="100.2" y="246.7">RTS</text>
<text x="167.3" y="248.4">RXD_TTL</text>
<text x="167.3" y="253.7">TXD_TTL</text>
<text x="167.2" y="259">RTS_TTL-</text>
<text x="167" y="264.3">CTS_TTL-</text>
</g>
<g font-size="2.5">
<text x="120.8" y="201.3">2</text>
<text x="138.3" y="199.5">3</text>
<text x="138.3" y="203.1">1</text>
</g>
</svg>
